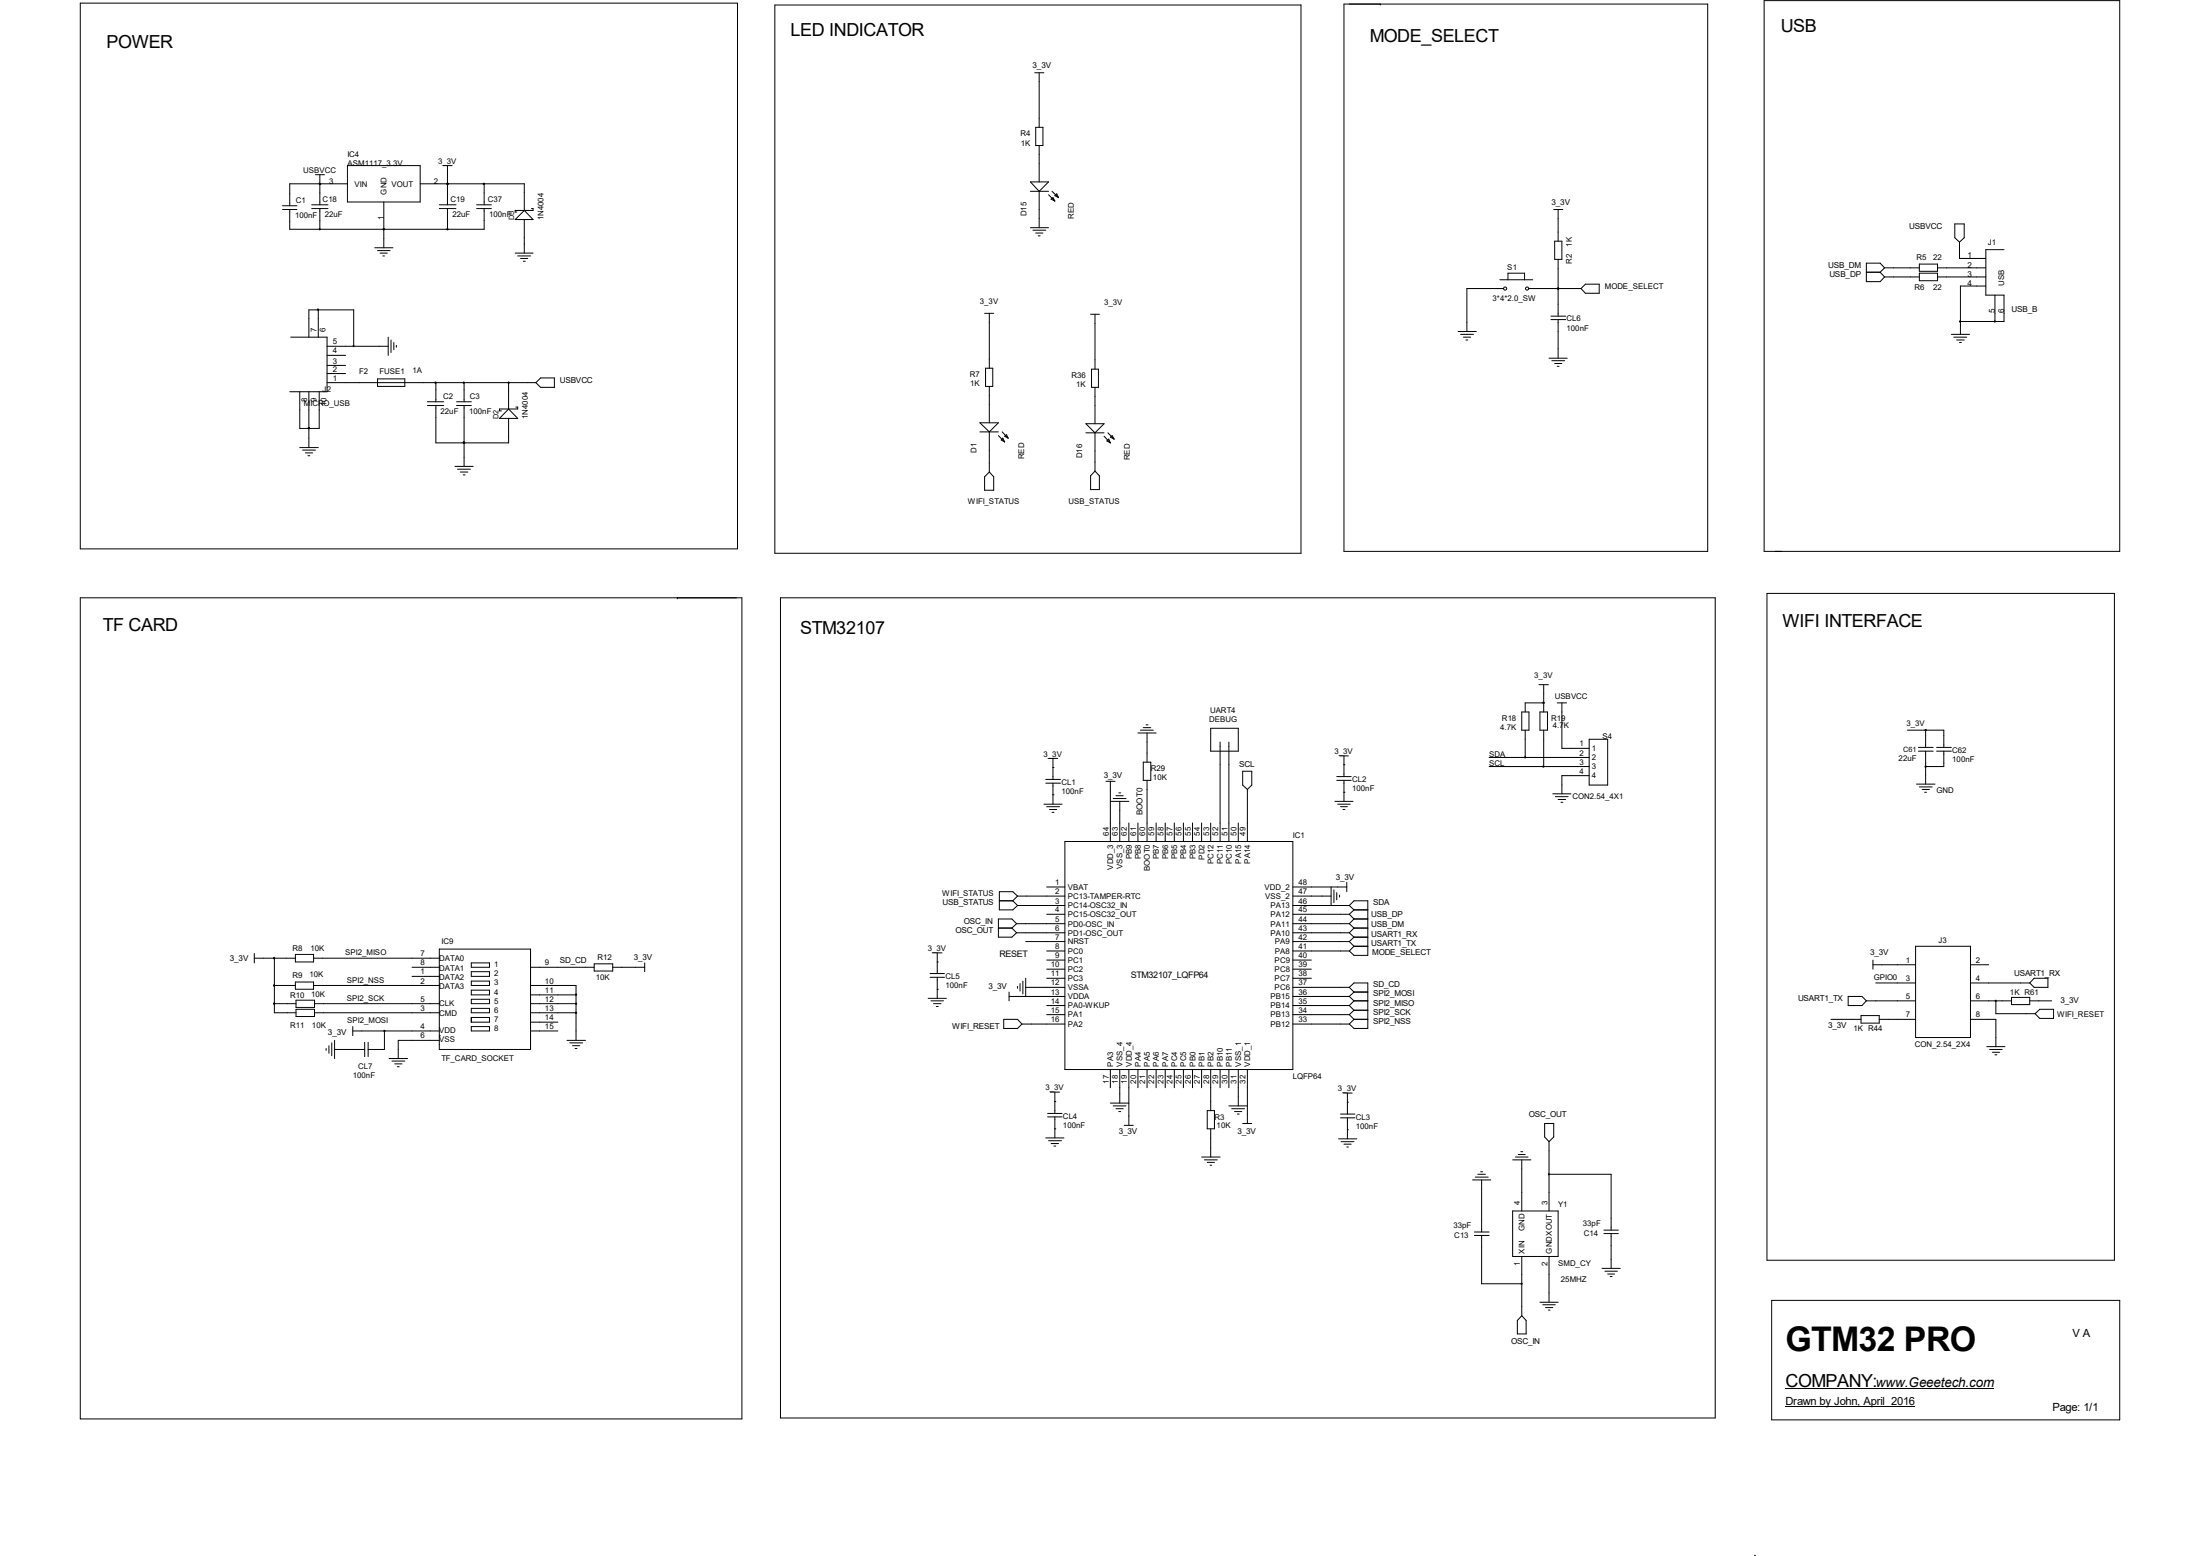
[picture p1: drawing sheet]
<svg xmlns="http://www.w3.org/2000/svg" width="297mm" height="210mm" viewBox="0 0 297 210" stroke-linecap="round" stroke-linejoin="round" font-family="sans-serif">
<g fill="none" stroke="#000" stroke-width=".14">
<path d="M10.8 .4h88.8v73.7h-88.8zM104.6 .7h71v74h-71zM139.7 9.8h1.2M139.8 17.2h1v2.4h-1zM140.3 9.8v7.4M140.3 19.6v5M181.4 .6h49.1v73.8h-49.1zM186.4 .6v.1M238.2 .1h48v74.3h-48zM38.1 27.8h2M38.1 28.3h2M42.1 28.2h2.2"/>
<path d="M42.1 27.6h2.2M42.6 23.6h1.2M43.2 24.8h.1M43.2 23.6v4M43.2 28.2v2.7M46.9 22.4h9.8v4.9h-9.8zM46.9 24.8h-7.8v3M50.6 33.4h2.4M51 33.8h1.7M51.3 34.2h1M51.7 34.5h.2M51.8 30.9h.1"/>
<path d="M51.8 27.3v6.1M56.7 24.8h14.1v3.6M59.3 28.2h2.3M59.3 27.6h2.3M59.8 22.4h1.2M60.4 24.8h.1M60.4 22.4v5.2M60.4 28.2v2.7M64.3 28.2h2M64.3 27.6h2M65.4 24.8v2.8M65.4 28.2v2.7h-26.3v-2.6"/>
<path d="M69.6 34.2h2.4M69.9 34.5h1.7M70.3 34.9h.9M70.7 35.3h.2M70.8 28.4l1.2 1.2h-2.4zM70.8 29.6v4.6M71.8 28.2h.2v.2h-2.4v.2h.2M139.1 24.6h2.5l-1.3 1.2zM139.1 25.8h2.5M139.1 30.7h2.5M139.4 31.1h1.8M139.8 31.5h1"/>
<path d="M140.2 31.8h.2M140.3 25.8v4.9M141.6 26.3l.8 .8M141.9 26.9l.3-.2 .2 .4zM142 25.8l.9 .9M142.4 26.4l.3-.2 .2 .5zM202.5 37.8h4.4M203 38.9h-5v5.8M203.6 37.8v-.9h2.2v.9M206.4 38.9h7M209.8 28.3h1.2M209.9 32.6h1v2.4h-1z"/>
<path d="M210.4 38.9h.1M210.4 28.3v4.3M210.4 35v7.7M213.4 38.9l.6-.5h1.9v1.2h-1.9zM252 36.7h1.8M253.8 36.7l.6 .7M254.4 36.2h4.7M254.4 37.4h4.7M254.4 36.2l-.6 .5M254.4 36.2l-.6-.7h-1.8v2.5h1.8l.6-.6M259.1 36.9h2.5v1h-2.5zM259.1 35.6h2.5v1h-2.5z"/>
<path d="M261.6 36.2h6.5M261.6 37.4h6.5M263.9 30.2h1.3v1.9l-.7 .6-.6-.6zM264.5 32.7v2.2h3.6M268.1 38.6h-3.4v6.5M269.3 39.8v3.6M270.6 33.7h-2.5v6.1h2.5v3.6h-5.9M39.2 45.5h5v7.4h-5.1M40.5 52.9v4.9h2.6v-4.9M41.7 57.8h.1M41.7 45.5v-3.7h6.1v4.9M41.7 52.9v7.5"/>
<path d="M43 41.8v3.7M44.2 46.7h8.2M44.2 48h2.5M44.2 49.3h2.5M44.2 50.4h2.5M44.2 51.6h28.1M51 51.1h3.7v1.1h-3.7zM52.4 45.5v2.5M52.8 45.9v1.7M53.2 46.2v1M53.5 46.6v.3M57.7 54.7h2.2"/>
<path d="M57.7 54.2h2.2M58.8 51.6v2.6M58.8 54.7v5.1h9.9v-3.3M61.6 54.7h2M61.6 54.2h2M62.7 59.8h.1M62.7 51.6v2.6M62.7 54.7v8.2M68.7 55.2l1.2 1.3h-2.5zM68.7 51.6v3.6M69.6 54.9h.3v.3h-2.5v.3h.3M73 51h1.8v1.3h-1.8l-.7-.7z"/>
<path d="M132.3 57.1h2.5l-1.2 1.2zM132.3 58.3h2.5M132.9 42.3h1.3M133.1 49.7h.9v2.5h-.9zM133.6 42.3v7.4M133.6 52.2v4.9M133.6 58.3v5.4M134.8 58.8l.8 .8M135.3 58.3l.8 .8M135.4 59.1l.2 .5-.4-.2zM135.6 58.9l.3-.2 .2 .4zM146.6 57.2h2.5l-1.3 1.2z"/>
<path d="M146.6 58.4h2.5M147.2 42.4h1.2M147.4 49.8h.9v2.5h-.9zM147.8 42.4v7.4M147.8 52.3v4.9M147.8 58.4v5.2M149.1 58.9l.8 .9M149.4 59.5l.3-.2 .2 .5zM149.6 58.4l.8 .9M149.9 59l.3-.2 .2 .5zM196.8 44.7h2.5M197.2 45.1h1.7"/>
<path d="M197.6 45.5h.9M197.9 45.9h.3M209.1 48.3h2.5M209.4 42.7h2M209.4 43.1h2M209.5 48.7h1.7M209.9 49.1h1M210.2 49.4h.3M210.4 43.1v5.2M263.4 45.1h2.5M263.8 45.5h1.7M264.2 45.9h1"/>
<path d="M264.5 46.2h.3M40.5 60.4h2.5M40.9 60.7h1.7M41.2 61.1h1M41.6 61.5h.2M61.4 62.9h2.5M61.8 63.3h1.7M62.1 63.7h1.1M62.5 64.1h.3M133.6 63.7l.6 .6v1.9h-1.3v-1.9zM147.8 63.6l.6 .6v1.9h-1.2v-1.9zM10.8 80.7h89.4v110.8h-89.4z"/>
<path d="M91.4 80.7v.1M105.4 80.7h126.2v110.7h-126.2zM153.6 98.9h2.5M154 98.6h1.7M154.3 98.2h1.1M154.7 97.8h.3M154.9 98.9v4M163.4 98.3h3.8v3.1h-3.8zM205.4 96.1h1v2.5h-1zM205.9 98.6v3.6M207.8 92.4h1.2M207.9 96.1h1v2.5h-1z"/>
<path d="M208.4 94.9h.1M208.4 94.9h-2.5v1.2M208.4 92.4v3.7M208.4 98.6v4.9M210.2 94.9h1.3M210.9 94.9v6.1h3.6M214.5 99.8h2.5v6.2h-2.5zM238.5 80.1h47v90h-47zM257.5 98.6h4.9v2.3M260 98.6v2.3M140.9 108.5h2.5M141.2 105.2h2"/>
<path d="M141.2 105.7h2M141.3 119.7h2.5M141.3 108.9h1.7M141.6 102.4h1.2M141.7 109.3h1M142 109.6h.3M142.2 107.3h.1M142.2 103.6h.1M142.2 102.4v2.8M142.2 105.7v2.8M143.8 113.6h30.7v30.8h-30.7zM149.3 105.5h1.2"/>
<path d="M149.9 105.5v8.1M149.9 108.2h2.5M150.3 107.8h1.7M150.7 107.4h.9M151 107h.3M151.2 108.2v5.4M152.4 111.1v2.5M153.6 111.1v2.5M154.3 102.9h1.1v2.4h-1.1zM154.9 105.3v8.3M156.1 111.1v2.5M157.3 111.1v2.5"/>
<path d="M158.5 111.1v2.5M159.8 111.1v2.5M161 111.1v2.5M162.2 111.1v2.5M163.4 111.1v2.5M164.7 100.2v13.4M165.9 100.2v13.4M167.2 111.1v2.5M167.8 104.1h1.2v1.9l-.6 .6-.6-.6zM168.4 106.6v7M174.5 119.7h7.3M179.7 119.7v2.5"/>
<path d="M180.2 108.2h2.5M180.5 104.8h1.9M180.5 105.3h1.9M180.6 108.5h1.7M180.8 102h1.2M181 108.9h.9M181.3 109.3h.3M181.4 106.9h.1M181.4 103.2h.1M181.4 102v2.8M181.4 105.3v2.9M181.8 119.1v1.3"/>
<path d="M201 102.2h13.5M201 103.5h13.5M209.6 107.1h2.5M210 107.5h1.7M210.4 107.9h1M210.7 108.3h.3M214.5 104.7h-3.6v2.4M258.7 105.8h2.5M259 100.9h2M259 101.4h2M259.1 106.2h1.8M259.5 106.6h1"/>
<path d="M259.8 106.9h.3M260 101.4v4.4M261.5 100.9h1.9M261.5 101.4h1.9M262.4 101.4v2.1h-2.4M34.3 129.3h5.6M34.3 128.7v1.3M37 129.3v7.4h3M37 135.5h3M37 133h2.9M39.9 128.8h2.4v1h-2.4zM39.9 132.5h2.4v1h-2.4z"/>
<path d="M40 135h2.5v1h-2.5zM40 136.2h2.5v1h-2.5zM42.3 133h17M42.3 129.3h17M42.5 136.7h16.8M42.5 135.5h16.8M47.6 139.1h11.7M47.6 138.6v1.2M51.9 139.1v2.5h-2.2M55.6 131.8h3.7M55.6 130.6h3.7M59.3 139.8h.1"/>
<path d="M59.3 128.1h12.3v13.5h-12.3zM63.6 137.3h.1M63.6 138.6h2.5v.5h-2.5zM63.6 136.1h2.5v.6h-2.5zM63.6 134.9h2.5v.6h-2.5zM63.6 132.4h2.5v.6h-2.5zM63.6 131.1h2.5v.7h-2.5zM63.6 130h2.5v.6h-2.5zM63.6 133.6h2.5v.7h-2.5zM63.6 137.3h2.5v.7h-2.5zM71.6 139.1h3.7M71.6 136.7h6.2"/>
<path d="M71.6 135.5h6.2M71.6 133h6.2v7.4M71.6 130.6h8.6M71.6 138h3.7M71.6 134.3h6.2M80.2 130.1h2.5v1h-2.5zM82.7 130.6h4.3M87 130v1.1M125.3 134.7h2.5M125.6 131.4h1.9M125.6 131.9h1.9M125.7 135.1h1.7"/>
<path d="M125.9 128.6h1.3M126 135.5h1M126.4 135.8h.3M126.5 133.5h.1M126.5 129.8h.1M126.5 128.6v2.8M126.5 131.9v2.8M134.8 125.3h1.8M134.9 121.6h1.8M135.5 137.6h1.9l.6 .6-.6 .6h-1.9zM136.2 134.5h7.6M136.2 133.9v1.2"/>
<path d="M136.6 125.3l.6 .6M136.7 121.6l.7 .6M137.2 124.7h6.6M137.2 125.9h6.6M137.2 124.7l-.6 .6M137.2 124.7l-.6-.7h-1.8v2.5h1.8l.6-.6M137.4 120.9h6.4M137.4 122.2h6.4M137.4 120.9l-.7-.5h-1.8v2.4h1.8l.7-.6M137.4 133.1v.3M137.4 120.9l-.7 .7M137.7 132.8v1"/>
<path d="M138 138.2h5.8M138.1 132.4v1.8M138.5 127.1h5.3M138.5 133.3h5.3M138.5 132v2.5M141.3 123.4h2.5M141.3 128.4h2.5M141.3 129.6h2.5M141.3 130.8h2.5M141.3 132h2.5M141.3 135.7h2.5M141.3 136.9h2.5"/>
<path d="M174.5 120.9h5.2M174.5 122.2h7.7M174.5 123.4h7.7M174.5 124.7h7.7M174.5 125.9h7.7M174.5 127.1h7.7M174.5 128.4h7.7M174.5 129.6h2.5M174.5 130.8h2.5M174.5 132h2.5M174.5 133.3h7.7M174.5 134.5h7.7"/>
<path d="M174.5 135.7h7.7M174.5 136.9h7.7M174.5 138.2h7.7M180.1 120.1v1.7M180.5 120.5v1M180.8 120.8v.3M182.2 133.3l.6-.6h1.9v6.1h-1.9l-.6-.6M182.2 124.7l.6 .6M182.2 122.2l.6-.6h1.9v7.3h-1.9l-.6-.5M182.2 123.4l.6 .6M182.2 125.9l.6 .6M182.2 127.1l.6 .6"/>
<path d="M182.2 122.2l.6 .6M182.2 136.9l.6 .7M182.2 135.7l.6 .7M182.2 134.5l.6 .6M182.2 133.3l.6 .6M182.8 127.7h1.9M182.8 135.1h1.9M182.8 137.6h1.9M182.8 125.3h1.9M182.8 124h1.9M182.8 126.5h1.9M182.8 124l-.6 .7"/>
<path d="M182.8 122.8h1.9M182.8 122.8l-.6 .6M182.8 125.3l-.6 .6M182.8 126.5l-.6 .6M182.8 127.7l-.6 .7M182.8 137.6l-.6 .6M182.8 136.4h1.9M182.8 136.4l-.6 .5M182.8 135.1l-.6 .6M182.8 133.9h1.9M182.8 133.9l-.6 .6M247.2 137.6h4"/>
<path d="M249.5 134.5h1.9l.6 .6-.6 .6h-1.9zM251.2 137.1h2.5v1h-2.5zM252 135.1h6.6M252.9 130.2h5.7M252.9 129.6v1.2M253.2 132.7h5.4M253.7 137.6h4.9M258.6 127.7h7.4v12.3h-7.4zM266 130.2h2.5M266 132.7h8M266 135.1h5.6M266 137.6h3.5v3.7"/>
<path d="M269.5 135.1v1.7h5.2M271.6 134.6h2.4v1h-2.4zM274 135.1h3M274.6 132h1.9v1.3h-1.9l-.6-.6zM274.7 136.8l.7-.6h1.8v1.3h-1.8zM44 141.5v.3M44.4 141.1v1.1M44.8 140.8v1.7M45.2 141.6h4M45.2 140.4v2.5M49.2 140.7v1.9M49.7 140.7v1.9"/>
<path d="M52.5 142.9h2.5M52.9 143.2h1.8M53.3 143.6h1M53.6 144h.3M59.3 140.4h-5.5v2.5M76.5 140.4h2.5M76.9 140.8h1.8M77.3 141.1h1M77.6 141.5h.3M141.2 153.6h2.4M141.4 150.3h2M141.4 150.7h2"/>
<path d="M141.6 154h1.7M141.8 147.4h1.2M141.9 154.3h1M142.3 154.7h.2M142.4 152.4h.1M142.4 148.7h.1M142.4 147.4v2.9M142.4 150.7v2.9M149.9 144.4v2.4M149.9 148.9h2.5M150.3 149.3h1.7M150.7 149.6h.9"/>
<path d="M151 150h.3M151.2 144.4v4.5M151.8 151.9h1.2M152.4 144.4v7.5M153.6 144.4v2.4M154.9 144.4v2.4M156.1 144.4v2.4M157.3 144.4v2.4M158.5 144.4v2.4M159.8 144.4v2.4M161 144.4v2.4M162.2 144.4v2.4"/>
<path d="M162.2 156.2h2.5M162.6 156.5h1.7M163 149.9h1v2.5h-1zM163 156.9h1M163.4 157.3h.2M163.4 144.4v5.5M163.4 152.4v3.8M164.7 144.4v2.4M165.9 144.4v2.4M165.9 149.3h2.5M166.3 149.6h1.7M166.7 150h.9"/>
<path d="M167 150.4h.3M167.2 144.4v4.9M167.8 151.6h1.2M168.4 144.4v7.2M180.7 153.7h2.5M181 150.4h1.9M181 150.9h1.9M181.1 154.1h1.7M181.3 147.5h1.2M181.4 154.4h1M181.8 154.8h.2M181.9 152.5h.1"/>
<path d="M181.9 148.8h.1M181.9 147.5v2.9M181.9 150.9v2.8M198.8 159.3h2.5M199.2 158.9h1.7M199.5 158.5h1M199.9 158.2h.3M200 159.3v7M204.2 156.5h2.5M204.6 156.2h1.7M205 155.8h.9M205.3 155.4h.3"/>
<path d="M205.4 156.5v6.9M208.5 151.6h1.3v1.9l-.7 .6-.6-.6zM209.1 154.1v9.3M209.1 158.5h8.4v7.5M268.2 141.3h2.5M268.6 141.6h1.7M269 142h1M269.3 142.4h.3M199.1 166.8h1.9M199.1 166.3h1.9M200 166.8v6.5h5.4M204.2 163.4h6.2v6.2h-6.2z"/>
<path d="M205.4 169.6v8M205.4 177.6l.6 .6v1.8h-1.1v-1.8zM207.9 175.8h2.5M208.3 176.1h1.7M208.7 176.5h.9M209 176.8h.3M209.1 169.6v6.2M216.3 171.2h2.4M216.5 166.5h2M216.5 166h2M216.7 171.6h1.7M217 172h1"/>
<path d="M217.4 172.3h.2M217.5 166.5v4.7M239.2 175.5h47v16.1h-47zM241 189.9h17.5M241 187.4h28.2M236.9 209.9h.1"/>
<circle cx="203.2" cy="38.9" r=".21"/>
<circle cx="206.2" cy="38.9" r=".21"/>
</g>
<g fill="#000" stroke="#000" stroke-width=".14">
<path d="M43.1 24.7h.1v.2z" fill-rule="evenodd"/>
<path d="M43.1 24.7h.1v.2z" fill-rule="evenodd"/>
<path d="M43.1 30.9h.1v.1z" fill-rule="evenodd"/>
<path d="M51.7 30.9h.1v.1z" fill-rule="evenodd"/>
<path d="M51.7 30.9h.1v.1z" fill-rule="evenodd"/>
<path d="M47.7 46.7h.1l-.1 .1z" fill-rule="evenodd"/>
<path d="M269.3 43.3v.2z" fill-rule="evenodd"/>
<path d="M269.4 135h.1l-.1 .2z" fill-rule="evenodd"/>
<path d="M209.1 158.4h.1l-.1 .2z" fill-rule="evenodd"/>
<path d="M205.4 173.2h.1l-.1 .2z" fill-rule="evenodd"/>
<circle cx="60.4" cy="24.8" r=".08"/>
<circle cx="60.4" cy="30.9" r=".08"/>
<circle cx="65.3" cy="24.8" r=".08"/>
<circle cx="210.4" cy="38.9" r=".08"/>
<circle cx="41.7" cy="57.8" r=".08"/>
<circle cx="42.9" cy="41.8" r=".08"/>
<circle cx="58.8" cy="51.6" r=".08"/>
<circle cx="62.6" cy="59.7" r=".08"/>
<circle cx="62.6" cy="51.6" r=".08"/>
<circle cx="68.7" cy="51.6" r=".08"/>
<circle cx="264.6" cy="43.4" r=".08"/>
<circle cx="208.4" cy="94.8" r=".08"/>
<circle cx="260" cy="98.5" r=".08"/>
<circle cx="205.9" cy="102.2" r=".08"/>
<circle cx="208.4" cy="103.5" r=".08"/>
<circle cx="260" cy="103.5" r=".08"/>
<circle cx="37" cy="135.5" r=".08"/>
<circle cx="37" cy="133" r=".08"/>
<circle cx="37" cy="129.3" r=".08"/>
<circle cx="51.9" cy="139.1" r=".08"/>
<circle cx="77.8" cy="135.5" r=".08"/>
<circle cx="77.8" cy="136.7" r=".08"/>
<circle cx="77.8" cy="134.2" r=".08"/>
</g>
<text font-size="4.6" x="241" y="182.3">GTM32 PRO</text>
<g font-size="2.4">
<text x="106.7" y="4.9">LED INDICATOR</text>
<text x="184.9" y="5.6">MODE_SELECT</text>
<text x="240.4" y="4.3">USB</text>
<text x="14.4" y="6.5">POWER</text>
<text x="13.9" y="85.1">TF CARD</text>
<text x="108" y="85.5">STM32107</text>
<text x="240.7" y="84.6">WIFI INTERFACE</text>
<text x="241" y="187.2">COMPANY:</text>
</g>
<text font-size="1.8" x="253.2" y="187.2">www.Geeetech.com</text>
<g font-size="1.5">
<text x="279.8" y="180.4">V A</text>
<text x="241" y="189.7">Drawn by John, April 2016</text>
<text x="277.1" y="190.4">Page: 1/1</text>
</g>
<g font-size="1.2">
<text x="134.9" y="129.2">RESET</text>
<text x="152.7" y="132">STM32107_LQFP64</text>
</g>
<g font-size="1.1">
<text x="139.4" y="9.2">3_3V</text>
<text x="40.9" y="23.3">USBVCC</text>
<text x="46.9" y="21.1">IC4</text>
<text x="46.9" y="22.4">ASM1117_3.3V</text>
<text x="59.1" y="22.1">3_3V</text>
<text x="137.8" y="18.4">R4</text>
<text x="137.8" y="19.6">1K</text>
<text x="39.8" y="29.4">100nF</text>
<text x="39.9" y="27.4">C1</text>
<text x="43.6" y="27.3">C18</text>
<text x="43.9" y="29.3">22uF</text>
<text x="44.4" y="24.8">3</text>
<text x="47.9" y="25.2">VIN</text>
<text x="51.8" y="29.7" transform="rotate(-90 51.8 29.7)">1</text>
<text x="52.2" y="26.3" transform="rotate(-90 52.2 26.3)">GND</text>
<text x="52.9" y="25.2">VOUT</text>
<text x="58.6" y="24.8">2</text>
<text x="60.8" y="27.3">C19</text>
<text x="61.1" y="29.3">22uF</text>
<text x="65.9" y="27.3">C37</text>
<text x="66" y="29.3">100nF</text>
<text x="73.4" y="29.8" transform="rotate(-90 73.4 29.8)">1N4004</text>
<text x="138.6" y="29.2" transform="rotate(-90 138.6 29.2)">D15</text>
<text x="145" y="29.5" transform="rotate(-90 145 29.5)">RED</text>
<text x="209.5" y="27.6">3_3V</text>
<text x="212.2" y="35.6" transform="rotate(-90 212.2 35.6)">R2</text>
<text x="212.2" y="33.3" transform="rotate(-90 212.2 33.3)">1K</text>
<text x="257.8" y="30.9">USBVCC</text>
<text x="258.7" y="35.1">R5</text>
<text x="261" y="35.1">22</text>
<text x="265.6" y="34.9">1</text>
<text x="268.4" y="33.1">J1</text>
<text x="132.3" y="41.1">3_3V</text>
<text x="149.1" y="41.2">3_3V</text>
<text x="201.5" y="40.7">3*4*2.0_SW</text>
<text x="203.5" y="36.5">S1</text>
<text x="216.7" y="38.9">MODE_SELECT</text>
<text x="246.8" y="36.2">USB_DM</text>
<text x="247" y="37.4">USB_DP</text>
<text x="258.5" y="39.2">R6</text>
<text x="261" y="39.2">22</text>
<text x="265.6" y="36.2">2</text>
<text x="265.6" y="37.4">3</text>
<text x="265.6" y="38.6">4</text>
<text x="270.6" y="38.6" transform="rotate(-90 270.6 38.6)">USB</text>
<text x="42.7" y="44.7" transform="rotate(-90 42.7 44.7)">7</text>
<text x="43.9" y="44.7" transform="rotate(-90 43.9 44.7)">6</text>
<text x="44.9" y="46.5">5</text>
<text x="44.9" y="47.7">4</text>
<text x="211.5" y="43.4">CL6</text>
<text x="211.5" y="44.6">100nF</text>
<text x="269.3" y="42.3" transform="rotate(-90 269.3 42.3)">5</text>
<text x="270.6" y="42.3" transform="rotate(-90 270.6 42.3)">6</text>
<text x="271.6" y="42.2">USB_B</text>
<text x="43.6" y="52.9">J2</text>
<text x="44.9" y="49.1">3</text>
<text x="44.9" y="50.2">2</text>
<text x="44.9" y="51.4">1</text>
<text x="48.5" y="50.4">F2</text>
<text x="51.2" y="50.4">FUSE1</text>
<text x="55.7" y="50.3">1A</text>
<text x="59.8" y="53.9">C2</text>
<text x="63.4" y="53.9">C3</text>
<text x="75.6" y="51.6">USBVCC</text>
<text x="130.9" y="50.9">R7</text>
<text x="131" y="52.2">1K</text>
<text x="144.7" y="51">R36</text>
<text x="145.3" y="52.3">1K</text>
<text x="41" y="54.9">MICRO_USB</text>
<text x="41.5" y="54.2" transform="rotate(-90 41.5 54.2)">8</text>
<text x="42.7" y="54.2" transform="rotate(-90 42.7 54.2)">9</text>
<text x="44.1" y="54.8" transform="rotate(-90 44.1 54.8)">10</text>
<text x="59.5" y="55.8">22uF</text>
<text x="63.3" y="55.8">100nF</text>
<text x="71.2" y="56.6" transform="rotate(-90 71.2 56.6)">1N4004</text>
<text x="131.8" y="61.1" transform="rotate(-90 131.8 61.1)">D1</text>
<text x="138.3" y="62" transform="rotate(-90 138.3 62)">RED</text>
<text x="146.1" y="61.8" transform="rotate(-90 146.1 61.8)">D16</text>
<text x="152.5" y="62.1" transform="rotate(-90 152.5 62.1)">RED</text>
<text x="130.7" y="68">WIFI_STATUS</text>
<text x="144.3" y="68">USB_STATUS</text>
<text x="207.1" y="91.5">3_3V</text>
<text x="209.9" y="94.4">USBVCC</text>
<text x="163.2" y="97.5">DEBUG</text>
<text x="163.4" y="96.2">UART4</text>
<text x="180.2" y="101.8">3_3V</text>
<text x="202.5" y="98.6">4.7K</text>
<text x="202.8" y="97.3">R18</text>
<text x="209.4" y="97.3">R19</text>
<text x="209.6" y="98.3">4.7K</text>
<text x="213.2" y="100.8">1</text>
<text x="214.9" y="101.4">1</text>
<text x="216.4" y="99.8">S4</text>
<text x="257.4" y="98">3_3V</text>
<text x="263.6" y="101.6">C62</text>
<text x="140.9" y="102.2">3_3V</text>
<text x="143.3" y="106">CL1</text>
<text x="143.3" y="107.1">100nF</text>
<text x="149" y="105.1">3_3V</text>
<text x="155.4" y="104.1">R29</text>
<text x="155.7" y="105.2">10K</text>
<text x="167.3" y="103.5">SCL</text>
<text x="182.5" y="105.6">CL2</text>
<text x="182.5" y="106.8">100nF</text>
<text x="201" y="103.3">SCL</text>
<text x="201" y="102.2">SDA</text>
<text x="212.3" y="107.9">CON2.54_4X1</text>
<text x="213.2" y="102">2</text>
<text x="213.2" y="103.2">3</text>
<text x="213.2" y="104.5">4</text>
<text x="214.9" y="102.6">2</text>
<text x="214.9" y="103.8">3</text>
<text x="214.9" y="105.1">4</text>
<text x="256.3" y="102.7">22uF</text>
<text x="261.5" y="107">GND</text>
<text x="263.6" y="102.9">100nF</text>
<text x="149.7" y="112.8" transform="rotate(-90 149.7 112.8)">64</text>
<text x="150.9" y="112.8" transform="rotate(-90 150.9 112.8)">63</text>
<text x="152.1" y="112.8" transform="rotate(-90 152.1 112.8)">62</text>
<text x="153.4" y="112.8" transform="rotate(-90 153.4 112.8)">61</text>
<text x="154.2" y="110" transform="rotate(-90 154.2 110)">BOOT0</text>
<text x="154.6" y="112.8" transform="rotate(-90 154.6 112.8)">60</text>
<text x="155.8" y="112.8" transform="rotate(-90 155.8 112.8)">59</text>
<text x="157.1" y="112.8" transform="rotate(-90 157.1 112.8)">58</text>
<text x="158.3" y="112.8" transform="rotate(-90 158.3 112.8)">57</text>
<text x="159.5" y="112.8" transform="rotate(-90 159.5 112.8)">56</text>
<text x="160.8" y="112.8" transform="rotate(-90 160.8 112.8)">55</text>
<text x="162" y="112.8" transform="rotate(-90 162 112.8)">54</text>
<text x="163.2" y="112.8" transform="rotate(-90 163.2 112.8)">53</text>
<text x="164.5" y="112.8" transform="rotate(-90 164.5 112.8)">52</text>
<text x="165.7" y="112.8" transform="rotate(-90 165.7 112.8)">51</text>
<text x="166.9" y="112.8" transform="rotate(-90 166.9 112.8)">50</text>
<text x="168.2" y="112.8" transform="rotate(-90 168.2 112.8)">49</text>
<text x="174.5" y="113.1">IC1</text>
<text x="142.5" y="119.5">1</text>
<text x="150.3" y="117.4" transform="rotate(-90 150.3 117.4)">VDD_3</text>
<text x="151.6" y="117.3" transform="rotate(-90 151.6 117.3)">VSS_3</text>
<text x="152.8" y="116" transform="rotate(-90 152.8 116)">PB9</text>
<text x="154" y="116" transform="rotate(-90 154 116)">PB8</text>
<text x="155.2" y="117.6" transform="rotate(-90 155.2 117.6)">BOOT0</text>
<text x="156.5" y="116" transform="rotate(-90 156.5 116)">PB7</text>
<text x="157.7" y="116" transform="rotate(-90 157.7 116)">PB6</text>
<text x="158.9" y="116" transform="rotate(-90 158.9 116)">PB5</text>
<text x="160.2" y="116" transform="rotate(-90 160.2 116)">PB4</text>
<text x="161.4" y="116" transform="rotate(-90 161.4 116)">PB3</text>
<text x="162.6" y="116" transform="rotate(-90 162.6 116)">PD2</text>
<text x="163.8" y="116.6" transform="rotate(-90 163.8 116.6)">PC12</text>
<text x="165.1" y="116.6" transform="rotate(-90 165.1 116.6)">PC11</text>
<text x="166.3" y="116.6" transform="rotate(-90 166.3 116.6)">PC10</text>
<text x="167.6" y="116.6" transform="rotate(-90 167.6 116.6)">PA15</text>
<text x="168.8" y="116.6" transform="rotate(-90 168.8 116.6)">PA14</text>
<text x="175.3" y="119.5">48</text>
<text x="180.3" y="118.7">3_3V</text>
<text x="127.2" y="120.9">WIFI_STATUS</text>
<text x="127.3" y="122.2">USB_STATUS</text>
<text x="129" y="125.9">OSC_OUT</text>
<text x="130.1" y="124.7">OSC_IN</text>
<text x="142.5" y="120.7">2</text>
<text x="142.5" y="122">3</text>
<text x="142.5" y="123.1">4</text>
<text x="142.5" y="124.4">5</text>
<text x="142.5" y="125.6">6</text>
<text x="144.1" y="120.1">VBAT</text>
<text x="144.1" y="121.3">PC13-TAMPER-RTC</text>
<text x="144.1" y="122.6">PC14-OSC32_IN</text>
<text x="144.1" y="123.8">PC15-OSC32_OUT</text>
<text x="144.1" y="125.1">PD0-OSC_IN</text>
<text x="170.7" y="120.1">VDD_2</text>
<text x="170.8" y="121.3">VSS_2</text>
<text x="171.5" y="122.6">PA13</text>
<text x="171.5" y="123.8">PA12</text>
<text x="171.5" y="125.1">PA11</text>
<text x="175.3" y="120.7">47</text>
<text x="175.3" y="122">46</text>
<text x="175.3" y="123.1">45</text>
<text x="175.3" y="124.4">44</text>
<text x="175.3" y="125.6">43</text>
<text x="185.1" y="125.1">USB_DM</text>
<text x="185.1" y="123.8">USB_DP</text>
<text x="185.4" y="122.2">SDA</text>
<text x="31" y="129.7">3_3V</text>
<text x="39.5" y="128.4">R8</text>
<text x="41.8" y="131.9">10K</text>
<text x="41.9" y="128.4">10K</text>
<text x="46.6" y="128.9">SPI2_MISO</text>
<text x="56.8" y="129.1">7</text>
<text x="56.8" y="130.3">8</text>
<text x="56.8" y="131.5">1</text>
<text x="59.3" y="129.7">DATA0</text>
<text x="59.3" y="131.1">DATA1</text>
<text x="59.6" y="127.5">IC9</text>
<text x="66.7" y="130.6">1</text>
<text x="66.7" y="131.8">2</text>
<text x="73.6" y="130.3">9</text>
<text x="75.6" y="130">SD_CD</text>
<text x="80.6" y="129.6">R12</text>
<text x="85.6" y="129.6">3_3V</text>
<text x="125.3" y="128.4">3_3V</text>
<text x="141.9" y="130.6">10</text>
<text x="141.9" y="131.8">11</text>
<text x="142.5" y="126.9">7</text>
<text x="142.5" y="128.1">8</text>
<text x="142.5" y="129.3">9</text>
<text x="144.1" y="126.3">PD1-OSC_OUT</text>
<text x="144.1" y="127.5">NRST</text>
<text x="144.1" y="128.7">PC0</text>
<text x="144.1" y="130">PC1</text>
<text x="144.1" y="131.2">PC2</text>
<text x="171.5" y="126.3">PA10</text>
<text x="172.1" y="130">PC9</text>
<text x="172.1" y="131.2">PC8</text>
<text x="172.1" y="127.5">PA9</text>
<text x="172.1" y="128.7">PA8</text>
<text x="175.3" y="126.9">42</text>
<text x="175.3" y="128.1">41</text>
<text x="175.3" y="129.3">40</text>
<text x="175.3" y="130.6">39</text>
<text x="175.3" y="131.8">38</text>
<text x="185.1" y="126.5">USART1_RX</text>
<text x="185.1" y="127.7">USART1_TX</text>
<text x="185.3" y="128.9">MODE_SELECT</text>
<text x="252.5" y="128.9">3_3V</text>
<text x="257.3" y="130">1</text>
<text x="261.7" y="127.2">J3</text>
<text x="266.7" y="130">2</text>
<text x="271.9" y="131.8">USART1_RX</text>
<text x="39.2" y="134.7">R10</text>
<text x="39.5" y="132">R9</text>
<text x="42" y="134.6">10K</text>
<text x="46.8" y="132.7">SPI2_NSS</text>
<text x="46.8" y="135.1">SPI2_SCK</text>
<text x="56.8" y="132.8">2</text>
<text x="56.8" y="135.2">5</text>
<text x="56.8" y="136.5">3</text>
<text x="59.3" y="132.3">DATA2</text>
<text x="59.3" y="133.5">DATA3</text>
<text x="59.3" y="135.8">CLK</text>
<text x="59.3" y="137.1">CMD</text>
<text x="66.7" y="133">3</text>
<text x="66.7" y="134.3">4</text>
<text x="66.7" y="135.5">5</text>
<text x="66.7" y="136.7">6</text>
<text x="66.7" y="138">7</text>
<text x="73.6" y="132.8">10</text>
<text x="73.6" y="134">11</text>
<text x="73.6" y="135.2">12</text>
<text x="73.6" y="136.5">13</text>
<text x="73.6" y="137.7">14</text>
<text x="80.4" y="132.3">10K</text>
<text x="127.6" y="132.2">CL5</text>
<text x="127.6" y="133.4">100nF</text>
<text x="133.4" y="133.5">3_3V</text>
<text x="141.9" y="133">12</text>
<text x="141.9" y="134.3">13</text>
<text x="141.9" y="135.5">14</text>
<text x="141.9" y="136.7">15</text>
<text x="141.9" y="138">16</text>
<text x="144.1" y="132.4">PC3</text>
<text x="144.1" y="133.6">VSSA</text>
<text x="144.1" y="134.9">VDDA</text>
<text x="144.1" y="136.1">PA0-WKUP</text>
<text x="144.1" y="137.3">PA1</text>
<text x="171.5" y="134.9">PB15</text>
<text x="171.5" y="136.1">PB14</text>
<text x="171.5" y="137.3">PB13</text>
<text x="172.1" y="132.4">PC7</text>
<text x="172.1" y="133.6">PC6</text>
<text x="175.3" y="133">37</text>
<text x="175.3" y="134.3">36</text>
<text x="175.3" y="135.5">35</text>
<text x="175.3" y="136.7">34</text>
<text x="175.3" y="138">33</text>
<text x="185.4" y="136.9">SPI2_SCK</text>
<text x="185.4" y="135.7">SPI2_MISO</text>
<text x="185.4" y="134.5">SPI2_MOSI</text>
<text x="185.4" y="133.3">SD_CD</text>
<text x="242.7" y="135.1">USART1_TX</text>
<text x="253" y="132.3">GPIO0</text>
<text x="257.3" y="132.4">3</text>
<text x="257.3" y="134.9">5</text>
<text x="257.3" y="137.3">7</text>
<text x="266.7" y="132.4">4</text>
<text x="266.7" y="134.9">6</text>
<text x="266.7" y="137.3">8</text>
<text x="271.4" y="134.3">1K R61</text>
<text x="277.7" y="137.3">WIFI_RESET</text>
<text x="278.2" y="135.4">3_3V</text>
<text x="39.2" y="138.7">R11</text>
<text x="42.1" y="138.7">10K</text>
<text x="44.3" y="139.7">3_3V</text>
<text x="46.9" y="138.1">SPI2_MOSI</text>
<text x="56.8" y="138.9">4</text>
<text x="56.8" y="140.2">6</text>
<text x="59.3" y="139.4">VDD</text>
<text x="59.3" y="140.7">VSS</text>
<text x="59.6" y="143.3">TF_CARD_SOCKET</text>
<text x="66.7" y="139.1">8</text>
<text x="73.6" y="138.9">15</text>
<text x="128.6" y="138.9">WIFI_RESET</text>
<text x="144.1" y="138.6">PA2</text>
<text x="150.3" y="144" transform="rotate(-90 150.3 144)">PA3</text>
<text x="151.6" y="144" transform="rotate(-90 151.6 144)">VSS_4</text>
<text x="152.8" y="144" transform="rotate(-90 152.8 144)">VDD_4</text>
<text x="154" y="144" transform="rotate(-90 154 144)">PA4</text>
<text x="155.2" y="144" transform="rotate(-90 155.2 144)">PA5</text>
<text x="156.5" y="144" transform="rotate(-90 156.5 144)">PA6</text>
<text x="157.7" y="144" transform="rotate(-90 157.7 144)">PA7</text>
<text x="158.9" y="144" transform="rotate(-90 158.9 144)">PC4</text>
<text x="160.2" y="144" transform="rotate(-90 160.2 144)">PC5</text>
<text x="161.4" y="144" transform="rotate(-90 161.4 144)">PB0</text>
<text x="162.6" y="144" transform="rotate(-90 162.6 144)">PB1</text>
<text x="163.8" y="144" transform="rotate(-90 163.8 144)">PB2</text>
<text x="165.1" y="144" transform="rotate(-90 165.1 144)">PB10</text>
<text x="166.3" y="144" transform="rotate(-90 166.3 144)">PB11</text>
<text x="167.6" y="144" transform="rotate(-90 167.6 144)">VSS_1</text>
<text x="168.8" y="144" transform="rotate(-90 168.8 144)">VDD_1</text>
<text x="171.5" y="138.6">PB12</text>
<text x="185.4" y="138.2">SPI2_NSS</text>
<text x="246.8" y="138.7">3_3V</text>
<text x="250.2" y="139.2">1K R44</text>
<text x="258.5" y="141.3">CON_2.54_2X4</text>
<text x="47.6" y="145.5">100nF</text>
<text x="48.3" y="144.2">CL7</text>
<text x="141.1" y="147.2">3_3V</text>
<text x="149.7" y="146.3" transform="rotate(-90 149.7 146.3)">17</text>
<text x="150.9" y="146.3" transform="rotate(-90 150.9 146.3)">18</text>
<text x="152.1" y="146.3" transform="rotate(-90 152.1 146.3)">19</text>
<text x="153.4" y="146.3" transform="rotate(-90 153.4 146.3)">20</text>
<text x="154.6" y="146.3" transform="rotate(-90 154.6 146.3)">21</text>
<text x="155.8" y="146.3" transform="rotate(-90 155.8 146.3)">22</text>
<text x="157.1" y="146.3" transform="rotate(-90 157.1 146.3)">23</text>
<text x="158.3" y="146.3" transform="rotate(-90 158.3 146.3)">24</text>
<text x="159.5" y="146.3" transform="rotate(-90 159.5 146.3)">25</text>
<text x="160.8" y="146.3" transform="rotate(-90 160.8 146.3)">26</text>
<text x="162" y="146.3" transform="rotate(-90 162 146.3)">27</text>
<text x="163.2" y="146.3" transform="rotate(-90 163.2 146.3)">28</text>
<text x="164.5" y="146.3" transform="rotate(-90 164.5 146.3)">29</text>
<text x="165.7" y="146.3" transform="rotate(-90 165.7 146.3)">30</text>
<text x="166.9" y="146.3" transform="rotate(-90 166.9 146.3)">31</text>
<text x="168.2" y="146.3" transform="rotate(-90 168.2 146.3)">32</text>
<text x="174.5" y="145.6">LQFP64</text>
<text x="180.6" y="147.3">3_3V</text>
<text x="143.5" y="151">CL4</text>
<text x="143.5" y="152.2">100nF</text>
<text x="151" y="153.1">3_3V</text>
<text x="164" y="151.1">R3</text>
<text x="164.3" y="152.3">10K</text>
<text x="167" y="153.1">3_3V</text>
<text x="183" y="151.1">CL3</text>
<text x="183" y="152.4">100nF</text>
<text x="206.4" y="150.7">OSC_OUT</text>
<text x="196.2" y="165.8">33pF</text>
<text x="196.3" y="167.1">C13</text>
<text x="205.2" y="162.7" transform="rotate(-90 205.2 162.7)">4</text>
<text x="205.8" y="166.2" transform="rotate(-90 205.8 166.2)">GND</text>
<text x="208.9" y="162.7" transform="rotate(-90 208.9 162.7)">3</text>
<text x="210.4" y="162.9">Y1</text>
<text x="213.7" y="165.5">33pF</text>
<text x="213.8" y="166.9">C14</text>
<text x="205.2" y="170.9" transform="rotate(-90 205.2 170.9)">1</text>
<text x="205.8" y="169.2" transform="rotate(-90 205.8 169.2)">XIN</text>
<text x="208.9" y="170.9" transform="rotate(-90 208.9 170.9)">2</text>
<text x="209.5" y="169.2" transform="rotate(-90 209.5 169.2)">GNDXOUT</text>
<text x="210.4" y="170.9">SMD_CY</text>
<text x="210.7" y="173">25MHZ</text>
<text x="204" y="181.4">OSC_IN</text>
</g>
<g font-size="1">
<text x="69.4" y="29.8" transform="rotate(-90 69.4 29.8)">D5</text>
<text x="67.3" y="56.6" transform="rotate(-90 67.3 56.6)">D2</text>
<text x="256.9" y="101.5">C61</text>
</g>
</svg>
